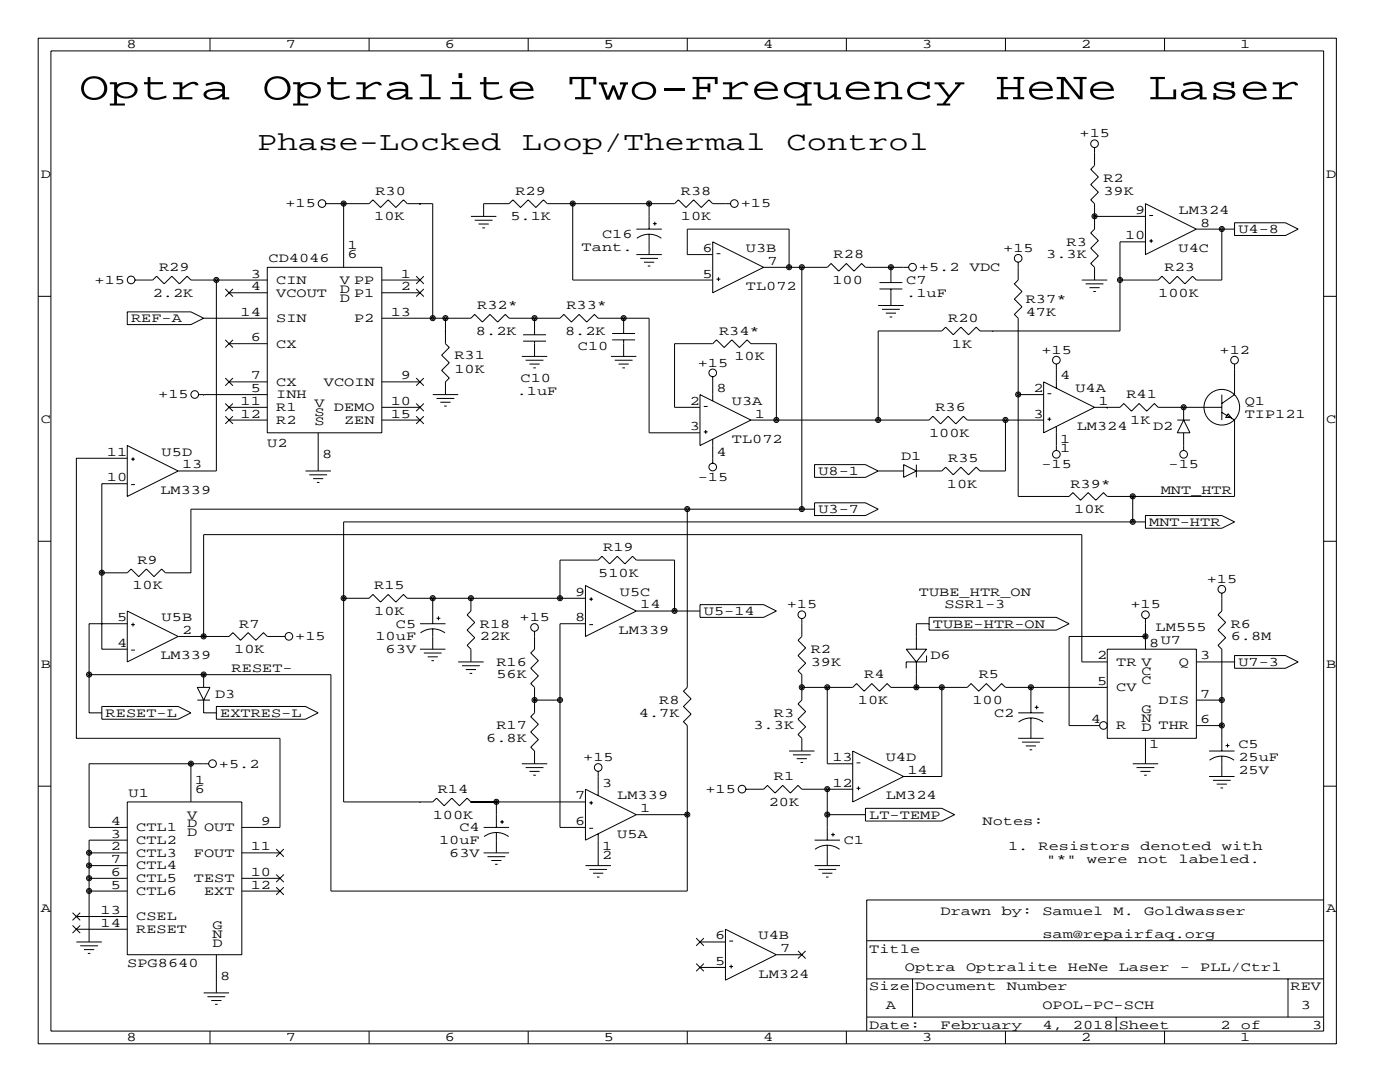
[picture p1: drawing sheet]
<svg xmlns="http://www.w3.org/2000/svg" width="279mm" height="216mm" viewBox="0 0 279 216" stroke-linecap="round" stroke-linejoin="round" font-family="sans-serif">
<g fill="none" stroke="#000" stroke-width=".2">
<path d="M7.6 7.6h259.1v200.7h-259.1zM10.2 10.2h254v195.5h-254zM41.9 7.6v2.6M73.7 7.6v2.6M105.4 7.6v2.6M137.2 7.6v2.6M168.9 7.6v2.6M200.7 7.6v2.6M232.4 7.6v2.6M218.4 29.5v3.5l-.7 .8 1.5 1.5-1.5 1.5 1.5 1.6-1.5 1.5 .7 .7v5.1l-.7 .8 1.5 1.5-1.5 1.5 1.5 1.6-1.5 1.5 .7 .7v2.6M7.6 59.1h2.6M26.9 55.9h3.6l.7-.8 1.6 1.5 1.5-1.5 1.5 1.5 1.5-1.5 .8 .8h15.2"/>
<path d="M43.2 55.9v38.1h-7.6M45 57.7l1.5 1.5M45.7 58.4h7.6M46.5 57.7l-1.5 1.5M53.3 53.3h22.9v33.1h-22.9zM65 40.6h8.7l.7-.7 1.5 1.5 1.6-1.5 1.5 1.5 1.5-1.5 .8 .7h5.1v22.9M68.6 40.6v12.7M76.2 55.9h7.6M76.2 58.4h7.6M83.1 57.7l1.5 1.5M83.1 55.1l1.5 1.5M83.8 40.6h.1"/>
<path d="M84.6 57.7l-1.5 1.5M84.6 55.1l-1.5 1.5M94 43.2h5.1M94.7 43.9h3.6M95.5 44.7h2M96.3 45.5h.5M114.3 40.6v15.3h27.9M127 50.8h5.1M127 45.7h5.1M127.1 47.6a4.1 4.1 0 0 1 4.9 0M127.8 51.6h3.5M128.5 52.3h2.1"/>
<path d="M129.3 53.1h.5M129.5 40.6h.1M129.5 40.6v5.1M129.5 46.7v4.1M130.3 44.6h.8M130.7 44.2v.8M142.2 50.8h-5v-5.1h20.3v7.6M142.2 48.3l10.2 5-10.2 5.1zM143 55.7h.8M143 50.6h.8M143.4 55.3v.8M145.8 40.6h-3.6l-.7-.7-1.5 1.5-1.6-1.5-1.5 1.5-1.5-1.5-.8 .7h-25.4l-.7-.7-1.6 1.5-1.5-1.5-1.5 1.5-1.5-1.5-.8 .7h-5.1v2.6"/>
<path d="M152.4 53.3h12.7l.8-.7 1.5 1.5 1.5-1.5 1.5 1.5 1.6-1.5 .7 .7h8.7M160 53.3v48.3M175.5 57.7h4.6M175.5 56.4h4.6M177.8 53.3h.1M177.8 53.3v3.1M177.8 57.7v3.3M203.2 52.3v3.6l-.8 .7 1.6 1.6-1.6 1.5 1.6 1.5-1.6 1.5 .8 .8v35.6h10.2l.7-.8 1.5 1.5 1.6-1.5 1.5 1.5 1.5-1.5 .8 .8h25.4v-15.3l-2.6-1.5M215.9 55.9h5.1M216.7 56.6h3.5M217.4 57.4h2.1M218.2 58.2h.5"/>
<path d="M218.4 43.2h10.2M228.6 40.6l10.2 5.1-10.2 5.1zM228.6 48.3h-5.1v17.7h-27.9l-.8-.7-1.5 1.5-1.5-1.5-1.6 1.5-1.5-1.5-.7 .7h-12.7v17.8M229.4 48.1h.7M229.4 43h.7M229.7 47.7v.8M238.8 45.7h7.6M243.8 45.7v10.2h-5l-.8-.8-1.5 1.5-1.6-1.5-1.5 1.5-1.5-1.5-.8 .8h-7.6M246.4 44.4h10.1l2.6 1.3-2.6 1.3h-10.1zM264.2 59.1h2.5M25.4 62.2h12.7l2.5 1.3-2.5 1.3h-12.7zM39.6 78.7h13.7"/>
<path d="M40.6 78.7h.1M40.6 63.5h12.7M45 67.8l1.5 1.5M45 75.4l1.5 1.6M45.7 68.6h7.6M45.7 76.2h7.6M46.5 67.8l-1.5 1.5M46.5 75.4l-1.5 1.6M76.2 63.5h17.8l.7-.8 1.6 1.6 1.5-1.6 1.5 1.6 1.5-1.6 .8 .8h10.2l.7-.8 1.5 1.6 1.6-1.6 1.5 1.6 1.5-1.6 .8 .8h10.1v22.9h10.2M76.2 76.2h7.6M83.1 75.4l1.5 1.6M84.6 75.4l-1.5 1.6"/>
<path d="M86.4 78.7h5M87.1 79.5h3.6M88.9 63.5h.1M88.9 66h.1M88.9 63.5v5.1l.8 .7-1.6 1.6 1.6 1.5-1.6 1.5 1.6 1.5-.8 .8v2.5M104.1 71.1h5.1M104.4 66.8h4.6M104.4 68.1h4.6M104.9 71.9h3.6M105.7 72.6h2M106.4 73.4h.5M106.7 63.5v3.3"/>
<path d="M106.7 68.1v3M121.9 71.1h5.1M122.2 67.8h4.5M122.2 66.5h4.5M122.7 71.9h3.5M123.4 72.6h2.1M124.2 73.4h.5M124.5 63.5v3M124.5 67.8v3.3M139.7 78.7l10.2 5.1-10.2 5.1zM142.2 75.2v4.8M175.3 61h5"/>
<path d="M176 61.7h3.6M176.8 62.5h2M177.5 63.2h.6M198.1 66h.1M203.2 78.7h5.1M208.3 76.2l10.1 5.1-10.1 5.1zM209 78.6h.8M210.8 72.6v4.9M243.8 78.7v5.1M246.4 72.6v6.1l-2.6 1.8M25.4 88.9l10.2 5.1-10.2 5.1zM25.4 91.4h-10.2v55.9h40.7v17.8h-7.6"/>
<path d="M25.4 96.5h-5.1v33h5.1M26.2 91.6h.7M26.2 96.7h.7M26.5 91.2v.8M45 80.5l1.5 1.5M45 83.1l1.5 1.5M45.7 81.3h7.6M45.7 83.8h7.6M46.5 80.5l-1.5 1.5M46.5 83.1l-1.5 1.5M61 94h5M61.7 94.7h3.6"/>
<path d="M62.5 95.5h2M63.2 96.3h.6M63.5 86.4v7.6M76.2 81.3h7.6M76.2 83.8h7.6M83.1 80.5l1.5 1.5M83.1 83.1l1.5 1.5M84.6 80.5l-1.5 1.5M84.6 83.1l-1.5 1.5M87.9 80.3h2M88.6 81h.6M139.7 81.3h-5.1v-12.7h7.6l.8-.8 1.5 1.5 1.5-1.5 1.6 1.5 1.5-1.5 .8 .8h5v15.2"/>
<path d="M140.5 86.2h.7M140.5 81.1h.7M140.8 85.8v.8M142.2 87.6v4.9M149.9 83.8h35.5l.8-.7 1.5 1.5 1.5-1.5 1.6 1.5 1.5-1.5 .7 .7h15.3M162.6 92.7h10.1l2.6 1.3-2.6 1.2h-10.1zM175.3 94h5M180.3 92.7l2.6 1.3-2.6 1.2zM182.9 92.7v2.5M200.7 83.8v10.2h-5.1l-.8-.8-1.5 1.5-1.5-1.5-1.6 1.5-1.5-1.5-.7 .8h-5.1M209 83.6h.8M209.4 83.3v.7"/>
<path d="M210.8 85.1v4.8M218.4 81.3h5.1l.8-.8 1.5 1.5 1.5-1.5 1.6 1.5 1.5-1.5 .7 .8h12.7M221 81.3h.1M226.1 99.1v5M234.9 83.8h2.6M236.2 83.8l1.3 2.6h-2.6zM236.2 81.3v2.5M236.2 86.4v3.5M245.6 83.3h-1l.5-.8 .8 1.1M7.6 108h2.6M68.6 119.4h5.1l.7-.8 1.5 1.5 1.6-1.5 1.5 1.5 1.5-1.5 .8 .8h35.5M86.4 119.4h.1"/>
<path d="M86.4 119.4v5.1M94 119.4h.1M94 119.4v2.5l-.8 .8 1.5 1.5-1.5 1.5 1.5 1.6-1.5 1.5 .8 .7v2.6M111.8 119.4v-7.6h7.6l.7-.8 1.6 1.5 1.5-1.5 1.5 1.5 1.5-1.5 .8 .8h7.6v10.1M116.8 116.8l10.2 5.1-10.2 5.1zM117.6 119.6h.8M118 119.2v.7M137.2 101.6v35.6l-.8 .7 1.5 1.5-1.5 1.6 1.5 1.5-1.5 1.5 .8 .8v33h-71.2v-43.2h-48.2M162.6 101.6h-124.5v12.7h-5.1l-.7-.8-1.6 1.6-1.5-1.6-1.5 1.6-1.5-1.6-.8 .8h-5.1M162.6 100.3h10.1l2.6 1.3-2.6 1.3h-10.1zM228.6 102.9h15.2l2.6 1.2-2.6 1.3h-15.2zM228.6 104.1h-160v55.9h17.8l.7-.7 1.5 1.5 1.6-1.5 1.5 1.5 1.5-1.5 .8 .7"/>
<path d="M243.8 118.4v3.5l-.7 .8 1.5 1.5-1.5 1.5 1.5 1.6-1.5 1.5 .7 .7v20.4M264.2 108h2.5M25.4 121.9l10.2 5.1-10.2 5.1zM25.4 124.5h-7.6v17.7h2.5M26.2 124.6h.7M26.2 129.7h.7M26.5 124.3v.7M35.6 127h10.1l.8-.8 1.5 1.6 1.5-1.6 1.6 1.6 1.5-1.6 .7 .8h3.6M39.4 137.2h2.5l-1.3 2.5zM39.4 139.7h2.5M40.6 127h.1M40.6 139.7v2.5h2.6"/>
<path d="M40.6 127v-20.3h175.3v25.4h5.1M40.6 134.6v2.6M83.8 129.5h5.1M83.8 124.5h5.1M83.9 126.3a4.1 4.1 0 0 1 4.9 0M84.6 130.3h3.5M85.3 131.1h2.1M86.1 131.8h.5M86.4 125.5v4M87.1 123.4h.8M87.5 123v.7M91.4 132.1h5.1"/>
<path d="M92.2 132.8h3.6M93 133.6h2M93.7 134.4h.5M106.7 126v3.5l-.8 .8 1.5 1.5-1.5 1.5 1.5 1.6-1.5 1.5 .8 .8v5l-.8 .8 1.5 1.5-1.5 1.5 1.5 1.6-1.5 1.5 .8 .8v2.5M106.7 139.7h5.1M116.8 124.5h-5v40.6h5M117.6 124.6h.8M127 121.9h12.7M139.7 120.6h12.7l2.5 1.3-2.5 1.3h-12.7zM160 123.4v3.6l-.7 .8 1.5 1.5-1.5 1.5 1.5 1.5-1.5 1.6 .7 .7v5.1l-.7 .8 1.5 1.5-1.5 1.5 1.5 1.5-1.5 1.6 .7 .7v2.6M160 137.2h10.2l.7-.8 1.6 1.5 1.5-1.5 1.5 1.5 1.5-1.5 .8 .8h15.2l.8-.8 1.5 1.5 1.5-1.5 1.6 1.5 1.5-1.5 .8 .8h20.3M165.1 137.2v15.2h5.1"/>
<path d="M180.8 129.5h4.1l-2 2.6zM182.9 132.1v5.1M184.9 130.8v1.3h-4.1v1.2M185.4 124.5h.1M185.4 124.5h-2.5v5M185.4 123.2h25.4l2.6 1.3-2.6 1.2h-25.4zM188 137.2v17.7h-7.7M205.7 137.2v5M221 129.5h17.8v17.8h-17.8zM228.6 127h.1M228.6 123.4v6.1M228.6 127h-15.2v17.8h6.1"/>
<path d="M238.8 132.1h7.6M238.8 139.7h5M246.4 130.8h10.1l2.6 1.3-2.6 1.2h-10.1zM7.6 156.9h2.6M20.3 141h15.3l2.5 1.2-2.5 1.3h-15.3zM38.1 152.4v7.6M41.7 152.4h-23.9v12.7h7.6M43.2 142.2h.1M43.2 141h17.8l2.5 1.2-2.5 1.3h-17.8zM104.1 152.4h5.1M104.9 153.2h3.6M105.7 153.9h2"/>
<path d="M106.4 154.7h.5M116.8 157.5l10.2 5.1-10.2 5zM118 159.8v.8M119.4 153.9v4.8M148.8 157.5h3.6l.8-.8 1.5 1.5 1.5-1.5 1.5 1.5 1.6-1.5 .7 .8h10.2M157.5 149.9h5.1M158.2 150.6h3.6M159 151.4h2M159.8 152.1h.5M165.1 157.5h.1M165.1 157.5v10.1M170.2 149.9l10.1 5-10.1 5.1z"/>
<path d="M170.9 157.3h.8M170.9 152.2h.8M171.3 156.9v.8M203.2 147.3h5.1M203.2 142.2h5.1M203.3 144.1a4.1 4.1 0 0 1 4.9 0M204 148.1h3.5M204.7 148.8h2.1M205.5 149.6h.5M205.7 143.3v4M206.5 141.1h.8M206.9 140.8v.7"/>
<path d="M226.1 152.4h5M226.8 153.2h3.6M227.6 153.9h2M228.3 154.7h.6M228.6 147.3v5.1M238.8 144.8h5M241.3 154.9h5.1M241.3 149.9h5.1M241.4 151.7a4.1 4.1 0 0 1 4.9 0M242.1 155.7h3.5M242.8 156.5h2.1M243.6 157.2h.5"/>
<path d="M243.8 150.9v4M244.6 148.8h.8M245 148.4v.7M264.2 156.9h2.5M17.8 170.2h7.6M17.8 172.7h7.6M17.8 175.3h7.6M17.8 177.8h7.6M25.4 160h22.9v30.5h-22.9zM25.4 167.6h-7.6v20.4M48.3 170.2h7.6M48.3 175.3h7.6"/>
<path d="M48.3 177.8h7.6M55.1 169.4l1.5 1.5M55.1 174.5l1.5 1.5M55.1 177l1.5 1.6M56.6 174.5l-1.5 1.5M56.6 169.4l-1.5 1.5M56.6 177l-1.5 1.6M83.8 160h.1M94 160h.1M94 160h22.8M96.5 170.2h5.1M96.5 165.1h5.1"/>
<path d="M96.6 166.9a4.1 4.1 0 0 1 4.9 0M97.3 170.9h3.5M98 171.7h2.1M98.8 172.5h.5M99.1 160v5.1M99.1 166.1v4.1M99.8 164h.8M100.2 163.6v.8M116.8 172.7h5.1M117.6 173.5h3.6M117.6 160.2h.8M117.6 165.3h.8"/>
<path d="M118.4 174.2h2M119.1 175h.5M119.4 166.4v6.3M127 162.6h10.2M162.6 172.7h5M162.6 167.6h5M162.7 169.5a4.1 4.1 0 0 1 4.8 0M163.3 173.5h3.6M164.1 174.2h2M164.8 175h.6M165.1 168.7v4M165.1 162.6h7.6"/>
<path d="M165.9 166.5h.7M166.2 166.2v.7M172.7 161.3h15.3l2.5 1.3-2.5 1.2h-15.3zM264.2 179.6h-91.2v26.1M14.5 182.1l1.5 1.5M14.5 184.7l1.5 1.5M15.2 188h5.1M15.2 182.9h10.2M15.2 185.4h10.2M16 188.7h3.6M16 182.1l-1.5 1.5M16 184.7l-1.5 1.5"/>
<path d="M16.8 189.5h2M17.5 190.2h.5M40.6 198.1h5.1M41.4 198.9h3.6M42.2 199.6h2M43.2 190.5v7.6M138.9 187.2l1.6 1.5M138.9 192.3l1.6 1.5M139.7 188h5.1M139.7 193h5.1M140.5 187.2l-1.6 1.5M140.5 192.3l-1.6 1.5"/>
<path d="M144.8 185.4l10.1 5.1-10.1 5.1zM145.5 192.9h.8M145.5 187.8h.8M145.9 192.5v.7M154.9 190.5h5.1M159.3 189.7l1.5 1.6M160.8 189.7l-1.5 1.6M173 195.3h91.2M173 187.7h91.2M182.1 195.3v7.6M257 195.3v7.6M41.9 205.7v2.6"/>
<path d="M42.9 200.4h.5M73.7 205.7v2.6M105.4 205.7v2.6M137.2 205.7v2.6M168.9 205.7v2.6M173 202.9h91.2M200.7 205.7v2.6M222.8 202.9v2.8M232.4 205.7v2.6"/>
<circle cx="218.4" cy="28.7" r=".76"/>
<circle cx="26.2" cy="55.9" r=".76"/>
<circle cx="43.2" cy="55.9" r=".51"/>
<circle cx="43.2" cy="55.9" r=".25"/>
<circle cx="64.3" cy="40.6" r=".76"/>
<circle cx="68.6" cy="40.6" r=".51"/>
<circle cx="68.6" cy="40.6" r=".25"/>
<circle cx="114.3" cy="40.6" r=".51"/>
<circle cx="114.3" cy="40.6" r=".25"/>
<circle cx="129.5" cy="40.6" r=".51"/>
<circle cx="129.5" cy="40.6" r=".25"/>
<circle cx="146.6" cy="40.6" r=".76"/>
<circle cx="157.5" cy="53.3" r=".51"/>
<circle cx="157.5" cy="53.3" r=".25"/>
<circle cx="160" cy="53.3" r=".51"/>
<circle cx="160" cy="53.3" r=".25"/>
<circle cx="177.8" cy="53.3" r=".51"/>
<circle cx="177.8" cy="53.3" r=".25"/>
<circle cx="182.1" cy="53.3" r=".76"/>
<circle cx="203.2" cy="51.5" r=".76"/>
<circle cx="218.4" cy="43.2" r=".51"/>
<circle cx="218.4" cy="43.2" r=".25"/>
<circle cx="223.5" cy="55.9" r=".51"/>
<circle cx="223.5" cy="55.9" r=".25"/>
<circle cx="243.8" cy="45.7" r=".51"/>
<circle cx="243.8" cy="45.7" r=".25"/>
<circle cx="38.9" cy="78.7" r=".76"/>
<circle cx="86.4" cy="63.5" r=".51"/>
<circle cx="86.4" cy="63.5" r=".25"/>
<circle cx="88.9" cy="63.5" r=".51"/>
<circle cx="88.9" cy="63.5" r=".25"/>
<circle cx="106.7" cy="63.5" r=".51"/>
<circle cx="106.7" cy="63.5" r=".25"/>
<circle cx="124.5" cy="63.5" r=".51"/>
<circle cx="124.5" cy="63.5" r=".25"/>
<circle cx="142.2" cy="74.4" r=".76"/>
<circle cx="203.2" cy="78.7" r=".51"/>
<circle cx="203.2" cy="78.7" r=".25"/>
<circle cx="210.8" cy="71.9" r=".76"/>
<circle cx="246.4" cy="71.9" r=".76"/>
<circle cx="142.2" cy="93.2" r=".76"/>
<circle cx="154.9" cy="83.8" r=".51"/>
<circle cx="154.9" cy="83.8" r=".25"/>
<circle cx="175.3" cy="83.8" r=".51"/>
<circle cx="175.3" cy="83.8" r=".25"/>
<circle cx="200.7" cy="83.8" r=".51"/>
<circle cx="200.7" cy="83.8" r=".25"/>
<circle cx="210.8" cy="90.7" r=".76"/>
<circle cx="226.1" cy="99" r=".51"/>
<circle cx="226.1" cy="99" r=".25"/>
<circle cx="236.2" cy="81.3" r=".51"/>
<circle cx="236.2" cy="90.7" r=".76"/>
<circle cx="236.2" cy="81.3" r=".25"/>
<circle cx="243.8" cy="81.3" r="3.6"/>
<circle cx="20.3" cy="114.3" r=".51"/>
<circle cx="20.3" cy="114.3" r=".25"/>
<circle cx="68.6" cy="119.4" r=".51"/>
<circle cx="68.6" cy="119.4" r=".25"/>
<circle cx="86.4" cy="119.4" r=".51"/>
<circle cx="86.4" cy="119.4" r=".25"/>
<circle cx="94" cy="119.4" r=".51"/>
<circle cx="94" cy="119.4" r=".25"/>
<circle cx="111.8" cy="119.4" r=".51"/>
<circle cx="111.8" cy="119.4" r=".25"/>
<circle cx="137.2" cy="101.6" r=".51"/>
<circle cx="137.2" cy="101.6" r=".25"/>
<circle cx="160" cy="101.6" r=".51"/>
<circle cx="160" cy="101.6" r=".25"/>
<circle cx="226.1" cy="104.1" r=".51"/>
<circle cx="226.1" cy="104.1" r=".25"/>
<circle cx="243.8" cy="117.6" r=".76"/>
<circle cx="17.8" cy="134.6" r=".51"/>
<circle cx="17.8" cy="134.6" r=".25"/>
<circle cx="40.6" cy="134.6" r=".51"/>
<circle cx="40.6" cy="127" r=".51"/>
<circle cx="40.6" cy="134.6" r=".25"/>
<circle cx="40.6" cy="127" r=".25"/>
<circle cx="57.7" cy="127" r=".76"/>
<circle cx="106.7" cy="139.7" r=".51"/>
<circle cx="106.7" cy="125.2" r=".76"/>
<circle cx="106.7" cy="139.7" r=".25"/>
<circle cx="111.8" cy="139.7" r=".51"/>
<circle cx="111.8" cy="139.7" r=".25"/>
<circle cx="134.6" cy="121.9" r=".51"/>
<circle cx="134.6" cy="121.9" r=".25"/>
<circle cx="160" cy="137.1" r=".51"/>
<circle cx="160" cy="122.7" r=".76"/>
<circle cx="160" cy="137.1" r=".25"/>
<circle cx="165.1" cy="137.1" r=".51"/>
<circle cx="165.1" cy="137.1" r=".25"/>
<circle cx="182.9" cy="137.1" r=".51"/>
<circle cx="182.9" cy="137.1" r=".25"/>
<circle cx="188" cy="137.1" r=".51"/>
<circle cx="188" cy="137.1" r=".25"/>
<circle cx="205.7" cy="137.1" r=".51"/>
<circle cx="205.7" cy="137.1" r=".25"/>
<circle cx="228.6" cy="127" r=".51"/>
<circle cx="228.6" cy="122.7" r=".76"/>
<circle cx="228.6" cy="127" r=".25"/>
<circle cx="243.8" cy="139.7" r=".51"/>
<circle cx="243.8" cy="139.7" r=".25"/>
<circle cx="38.1" cy="152.4" r=".51"/>
<circle cx="38.1" cy="152.4" r=".25"/>
<circle cx="42.4" cy="152.4" r=".76"/>
<circle cx="99.1" cy="160" r=".51"/>
<circle cx="99.1" cy="160" r=".25"/>
<circle cx="119.4" cy="153.1" r=".76"/>
<circle cx="148.1" cy="157.5" r=".76"/>
<circle cx="165.1" cy="157.5" r=".51"/>
<circle cx="165.1" cy="157.5" r=".25"/>
<circle cx="220.2" cy="144.8" r=".76"/>
<circle cx="243.8" cy="144.8" r=".51"/>
<circle cx="243.8" cy="144.8" r=".25"/>
<circle cx="17.8" cy="175.2" r=".51"/>
<circle cx="17.8" cy="172.7" r=".51"/>
<circle cx="17.8" cy="170.2" r=".51"/>
<circle cx="17.8" cy="177.8" r=".51"/>
<circle cx="17.8" cy="177.8" r=".25"/>
<circle cx="17.8" cy="175.2" r=".25"/>
<circle cx="17.8" cy="170.2" r=".25"/>
<circle cx="17.8" cy="172.7" r=".25"/>
<circle cx="137.2" cy="162.5" r=".51"/>
<circle cx="137.2" cy="162.5" r=".25"/>
<circle cx="165.1" cy="162.5" r=".51"/>
<circle cx="165.1" cy="162.5" r=".25"/>
</g>
<g font-size="7.9">
<text x="15.7" y="19.8">Optra</text>
<text x="52.3" y="19.8">Optralite</text>
<text x="113.3" y="19.8">Two-Frequency</text>
<text x="198.6" y="19.8">HeNe</text>
<text x="229.1" y="19.8">Laser</text>
</g>
<g font-size="5.3">
<text x="51.3" y="30">Phase-Locked</text>
<text x="104.1" y="30">Loop/Thermal</text>
<text x="157" y="30">Control</text>
</g>
<g font-size="2.6">
<text x="25.3" y="9.7">8</text>
<text x="57" y="9.7">7</text>
<text x="88.8" y="9.7">6</text>
<text x="120.5" y="9.7">5</text>
<text x="152.3" y="9.7">4</text>
<text x="184" y="9.7">3</text>
<text x="215.8" y="9.7">2</text>
<text x="247.5" y="9.7">1</text>
<text x="215.4" y="27.4">+15</text>
<text x="8.1" y="35.5">D</text>
<text x="264.7" y="35.5">D</text>
<text x="57" y="41.4">+15</text>
<text x="74.9" y="38.9">R30</text>
<text x="102.9" y="38.9">R29</text>
<text x="135.9" y="38.9">R38</text>
<text x="147.8" y="41.4">+15</text>
<text x="220.2" y="36.3">R2</text>
<text x="220.2" y="38.9">39K</text>
<text x="74.7" y="43.9">10K</text>
<text x="101.9" y="43.9">5.1K</text>
<text x="120.1" y="47.5">C16</text>
<text x="135.9" y="43.9">10K</text>
<text x="224.5" y="47.8">10</text>
<text x="226.6" y="42.7">9</text>
<text x="235.2" y="42.7">LM324</text>
<text x="239.5" y="45.2">8</text>
<text x="247.1" y="46.5">U4-8</text>
<text x="53.6" y="52.3">CD4046</text>
<text x="69.3" y="49.8">1</text>
<text x="69.3" y="51.6">6</text>
<text x="116.1" y="50">Tant.</text>
<text x="140.2" y="50.3">6</text>
<text x="148.8" y="50.3">U3B</text>
<text x="153.2" y="52.8">7</text>
<text x="166.4" y="51.6">R28</text>
<text x="200.2" y="50.3">+15</text>
<text x="208.8" y="51.6">3.3K</text>
<text x="212.9" y="49">R3</text>
<text x="235.2" y="50.3">U4C</text>
<text x="18.9" y="56.6">+15</text>
<text x="30.5" y="59.2">2.2K</text>
<text x="31.7" y="54.1">R29</text>
<text x="50" y="55.4">3</text>
<text x="50" y="57.9">4</text>
<text x="55.1" y="56.6">CIN</text>
<text x="55.1" y="59.2">VCOUT</text>
<text x="67.8" y="56.6">V PP</text>
<text x="67.8" y="58.4">D</text>
<text x="70.7" y="59.2">P1</text>
<text x="80" y="55.4">1</text>
<text x="80" y="57.9">2</text>
<text x="140.2" y="55.4">5</text>
<text x="148.8" y="57.9">TL072</text>
<text x="166.1" y="56.6">100</text>
<text x="180.8" y="56.6">C7</text>
<text x="180.8" y="59.2">.1uF</text>
<text x="183.4" y="54.1">+5.2</text>
<text x="193.5" y="54.1">VDC</text>
<text x="231.1" y="59.2">100K</text>
<text x="232.4" y="54.1">R23</text>
<text x="26.2" y="64.3">REF-A</text>
<text x="48" y="63">14</text>
<text x="55.1" y="64.3">SIN</text>
<text x="67.8" y="60.2">D</text>
<text x="70.7" y="64.3">P2</text>
<text x="78" y="63">13</text>
<text x="95.2" y="61.7">R32*</text>
<text x="113" y="61.7">R33*</text>
<text x="189.2" y="64.3">R20</text>
<text x="204.7" y="60.5">R37*</text>
<text x="204.7" y="63">47K</text>
<text x="50" y="68.1">6</text>
<text x="55.1" y="69.3">CX</text>
<text x="90.7" y="71.6">R31</text>
<text x="95" y="66.8">8.2K</text>
<text x="112.8" y="66.8">8.2K</text>
<text x="115.3" y="69.8">C10</text>
<text x="143.5" y="66.8">R34*</text>
<text x="146.6" y="71.9">10K</text>
<text x="190" y="69.3">1K</text>
<text x="207.8" y="70.6">+15</text>
<text x="243.4" y="70.6">+12</text>
<text x="50" y="75.7">7</text>
<text x="55.1" y="77">CX</text>
<text x="64.6" y="77">VCOIN</text>
<text x="80" y="75.7">9</text>
<text x="90.7" y="74.4">10K</text>
<text x="103.9" y="76.2">C10</text>
<text x="139.2" y="73.2">+15</text>
<text x="211.6" y="75.7">4</text>
<text x="31.6" y="79.5">+15</text>
<text x="48" y="80.8">11</text>
<text x="48" y="83.3">12</text>
<text x="50" y="78.2">5</text>
<text x="55.1" y="79.5">INH</text>
<text x="55.1" y="82">R1</text>
<text x="62.7" y="81.3">V</text>
<text x="62.7" y="83.1">S</text>
<text x="66.6" y="82">DEMO</text>
<text x="78" y="80.8">10</text>
<text x="78" y="83.3">15</text>
<text x="103.1" y="78.7">.1uF</text>
<text x="137.7" y="80.8">2</text>
<text x="143" y="78.2">8</text>
<text x="146" y="80.8">U3A</text>
<text x="150.6" y="83.3">1</text>
<text x="186.7" y="82">R36</text>
<text x="206.2" y="83.3">3</text>
<text x="206.2" y="78.2">2</text>
<text x="214.6" y="78.2">U4A</text>
<text x="219.2" y="80.8">1</text>
<text x="224.8" y="79.5">R41</text>
<text x="248.4" y="80.8">Q1</text>
<text x="248.4" y="83.3">TIP121</text>
<text x="8.1" y="84.3">C</text>
<text x="53.3" y="89.2">U2</text>
<text x="55.1" y="84.6">R2</text>
<text x="62.7" y="84.8">S</text>
<text x="68.7" y="84.6">ZEN</text>
<text x="137.7" y="85.9">3</text>
<text x="146" y="88.4">TL072</text>
<text x="185.4" y="87.1">100K</text>
<text x="211.6" y="88.4">1</text>
<text x="214.9" y="85.9">LM324</text>
<text x="225.6" y="84.6">1K</text>
<text x="230.1" y="85.9">D2</text>
<text x="264.7" y="84.3">C</text>
<text x="21.3" y="90.9">11</text>
<text x="32.3" y="90.9">U5D</text>
<text x="36.3" y="93.5">13</text>
<text x="64.3" y="91.4">8</text>
<text x="143" y="90.9">4</text>
<text x="163.3" y="94.7">U8-1</text>
<text x="179.8" y="91.7">D1</text>
<text x="189.2" y="92.2">R35</text>
<text x="207.8" y="93.5">-15</text>
<text x="211.6" y="90.2">1</text>
<text x="233.2" y="93.5">-15</text>
<text x="21.3" y="96">10</text>
<text x="32" y="98.6">LM339</text>
<text x="139.2" y="96">-15</text>
<text x="189" y="97.3">10K</text>
<text x="213.6" y="97.3">R39*</text>
<text x="231.6" y="98.6">MNT_HTR</text>
<text x="163.3" y="102.4">U3-7</text>
<text x="214.4" y="102.4">10K</text>
<text x="229.4" y="104.9">MNT-HTR</text>
<text x="27.4" y="112.5">R9</text>
<text x="120.4" y="110">R19</text>
<text x="26.4" y="117.6">10K</text>
<text x="74.7" y="117.6">R15</text>
<text x="114.8" y="118.9">9</text>
<text x="119.4" y="115.1">510K</text>
<text x="123.7" y="118.9">U5C</text>
<text x="183.4" y="118.9">TUBE_HTR_ON</text>
<text x="240.8" y="116.3">+15</text>
<text x="23.4" y="124">5</text>
<text x="32.3" y="124">U5B</text>
<text x="47.8" y="125.2">R7</text>
<text x="74.7" y="122.7">10K</text>
<text x="79" y="125.2">C5</text>
<text x="95.8" y="125.2">R18</text>
<text x="103.7" y="124">+15</text>
<text x="114.8" y="124">8</text>
<text x="127.8" y="121.4">14</text>
<text x="140.5" y="122.7">U5-14</text>
<text x="157" y="121.4">+15</text>
<text x="186.2" y="125.2">TUBE-HTR-ON</text>
<text x="188.5" y="121.4">SSR1-3</text>
<text x="225.6" y="121.4">+15</text>
<text x="230.6" y="126">LM555</text>
<text x="245.6" y="125.2">R6</text>
<text x="23.4" y="129">4</text>
<text x="32" y="131.6">LM339</text>
<text x="36.3" y="126.5">2</text>
<text x="46.7" y="130.3">10K</text>
<text x="58.9" y="127.8">+15</text>
<text x="74.9" y="127.8">10uF</text>
<text x="77" y="130.3">63V</text>
<text x="95.8" y="127.8">22K</text>
<text x="123.4" y="126.5">LM339</text>
<text x="161.8" y="130.3">R2</text>
<text x="185.7" y="131.6">D6</text>
<text x="218.9" y="131.6">2</text>
<text x="229.4" y="129">8U7</text>
<text x="239.5" y="131.6">3</text>
<text x="245.6" y="127.8">6.8M</text>
<text x="8.1" y="133.2">B</text>
<text x="46.2" y="134.1">RESET-</text>
<text x="99.1" y="132.8">R16</text>
<text x="99.1" y="135.4">56K</text>
<text x="161.8" y="132.8">39K</text>
<text x="172.5" y="135.4">R4</text>
<text x="195.3" y="135.4">R5</text>
<text x="218.9" y="136.7">5</text>
<text x="222.8" y="132.8">TR V</text>
<text x="222.8" y="137.9">CV</text>
<text x="227.8" y="134.6">C</text>
<text x="227.8" y="136.4">C</text>
<text x="235.2" y="132.8">Q</text>
<text x="247.1" y="132.8">U7-3</text>
<text x="264.7" y="133.2">B</text>
<text x="21.1" y="143">RESET-L</text>
<text x="42.9" y="139.2">D3</text>
<text x="43.9" y="143">EXTRES-L</text>
<text x="127.5" y="143">4.7K</text>
<text x="131.6" y="140.5">R8</text>
<text x="154.4" y="143">R3</text>
<text x="171.2" y="140.5">10K</text>
<text x="194.1" y="140.5">100</text>
<text x="198.4" y="143">C2</text>
<text x="227.8" y="142.2">G</text>
<text x="231.2" y="140.5">DIS</text>
<text x="239.5" y="139.2">7</text>
<text x="97" y="148.1">6.8K</text>
<text x="99.1" y="145.5">R17</text>
<text x="150.4" y="145.5">3.3K</text>
<text x="217.7" y="144.3">4</text>
<text x="222.8" y="145.5">R</text>
<text x="227.8" y="144">N</text>
<text x="227.8" y="145.8">D THR</text>
<text x="229.4" y="149.4">1</text>
<text x="239.5" y="144.3">6</text>
<text x="247.1" y="149.4">C5</text>
<text x="43.7" y="153.2">+5.2</text>
<text x="116.4" y="151.9">+15</text>
<text x="154.4" y="155.7">R1</text>
<text x="166.1" y="151.9">13</text>
<text x="176.8" y="151.9">U4D</text>
<text x="181.1" y="154.4">14</text>
<text x="247.1" y="151.9">25uF</text>
<text x="247.1" y="154.4">25V</text>
<text x="25.7" y="159">U1</text>
<text x="38.9" y="156.5">1</text>
<text x="38.9" y="158.2">6</text>
<text x="87.4" y="158.2">R14</text>
<text x="114.8" y="159.5">7</text>
<text x="120.1" y="157">3</text>
<text x="123.2" y="159.5">LM339</text>
<text x="140.8" y="158.2">+15</text>
<text x="153.4" y="160.8">20K</text>
<text x="166.1" y="157">12</text>
<text x="176.8" y="159.5">LM324</text>
<text x="22.1" y="164.6">4</text>
<text x="22.1" y="167.1">3</text>
<text x="27.2" y="165.9">CTL1</text>
<text x="37.3" y="163.3">V</text>
<text x="37.3" y="165.1">D</text>
<text x="37.3" y="166.9">D</text>
<text x="40.7" y="165.9">OUT</text>
<text x="52.1" y="164.6">9</text>
<text x="86.4" y="163.3">100K</text>
<text x="91.7" y="165.9">C4</text>
<text x="114.8" y="164.6">6</text>
<text x="123.2" y="167.1">U5A</text>
<text x="127.8" y="162.1">1</text>
<text x="173.5" y="163.3">LT-TEMP</text>
<text x="196.1" y="164.6">Notes:</text>
<text x="22.1" y="169.7">2</text>
<text x="22.1" y="172.2">7</text>
<text x="27.2" y="168.4">CTL2</text>
<text x="27.2" y="170.9">CTL3</text>
<text x="27.2" y="173.5">CTL4</text>
<text x="38.7" y="170.9">FOUT</text>
<text x="50" y="169.7">11</text>
<text x="87.6" y="168.4">10uF</text>
<text x="89.7" y="170.9">63V</text>
<text x="120.1" y="169.7">1</text>
<text x="120.1" y="171.4">2</text>
<text x="168.4" y="168.4">C1</text>
<text x="201.2" y="169.7">1.</text>
<text x="207.3" y="169.7">Resistors</text>
<text x="208.8" y="172.2">&quot;*&quot;</text>
<text x="216.9" y="172.2">were</text>
<text x="227.1" y="172.2">not</text>
<text x="227.6" y="169.7">denoted</text>
<text x="235.2" y="172.2">labeled.</text>
<text x="243.8" y="169.7">with</text>
<text x="22.1" y="174.8">6</text>
<text x="22.1" y="177.3">5</text>
<text x="27.2" y="176">CTL5</text>
<text x="27.2" y="178.6">CTL6</text>
<text x="38.7" y="176">TEST</text>
<text x="40.7" y="178.6">EXT</text>
<text x="50" y="177.3">12</text>
<text x="50" y="174.8">10</text>
<text x="8.1" y="182.1">A</text>
<text x="20.1" y="182.4">13</text>
<text x="20.1" y="184.9">14</text>
<text x="27.2" y="183.6">CSEL</text>
<text x="42.4" y="185.4">G</text>
<text x="187.7" y="182.6">Drawn</text>
<text x="199.9" y="182.6">by:</text>
<text x="208" y="182.6">Samuel</text>
<text x="222.2" y="182.6">M.</text>
<text x="228.3" y="182.6">Goldwasser</text>
<text x="264.7" y="182.1">A</text>
<text x="27.2" y="186.2">RESET</text>
<text x="42.4" y="187.2">N</text>
<text x="42.4" y="189">D</text>
<text x="142.7" y="187.5">6</text>
<text x="151.4" y="187.5">U4B</text>
<text x="155.7" y="190">7</text>
<text x="173.5" y="190.2">Title</text>
<text x="208" y="187.2">sam@repairfaq.org</text>
<text x="25.4" y="193">SPG8640</text>
<text x="43.9" y="195.6">8</text>
<text x="142.7" y="192.5">5</text>
<text x="151.4" y="195.1">LM324</text>
<text x="173.5" y="197.6">Size Document</text>
<text x="180.6" y="193.8">Optra</text>
<text x="192.8" y="193.8">Optralite</text>
<text x="200.9" y="197.6">Number</text>
<text x="213.1" y="193.8">HeNe</text>
<text x="223.3" y="193.8">Laser</text>
<text x="235.5" y="193.8">-</text>
<text x="239.5" y="193.8">PLL/Ctrl</text>
<text x="257.6" y="197.6">REV</text>
<text x="176.8" y="201.4">A</text>
<text x="208" y="201.4">OPOL-PC-SCH</text>
<text x="259.6" y="201.4">3</text>
<text x="25.3" y="207.8">8</text>
<text x="57" y="207.8">7</text>
<text x="88.8" y="207.8">6</text>
<text x="120.5" y="207.8">5</text>
<text x="152.3" y="207.8">4</text>
<text x="173.5" y="205.2">Date:</text>
<text x="184" y="207.8">3</text>
<text x="187.7" y="205.2">February</text>
<text x="208" y="205.2">4,</text>
<text x="214.1" y="205.2">2018 Sheet</text>
<text x="215.8" y="207.8">2</text>
<text x="243.6" y="205.2">2</text>
<text x="247.5" y="207.8">1</text>
<text x="247.7" y="205.2">of</text>
<text x="261.9" y="205.2">3</text>
</g>
</svg>
